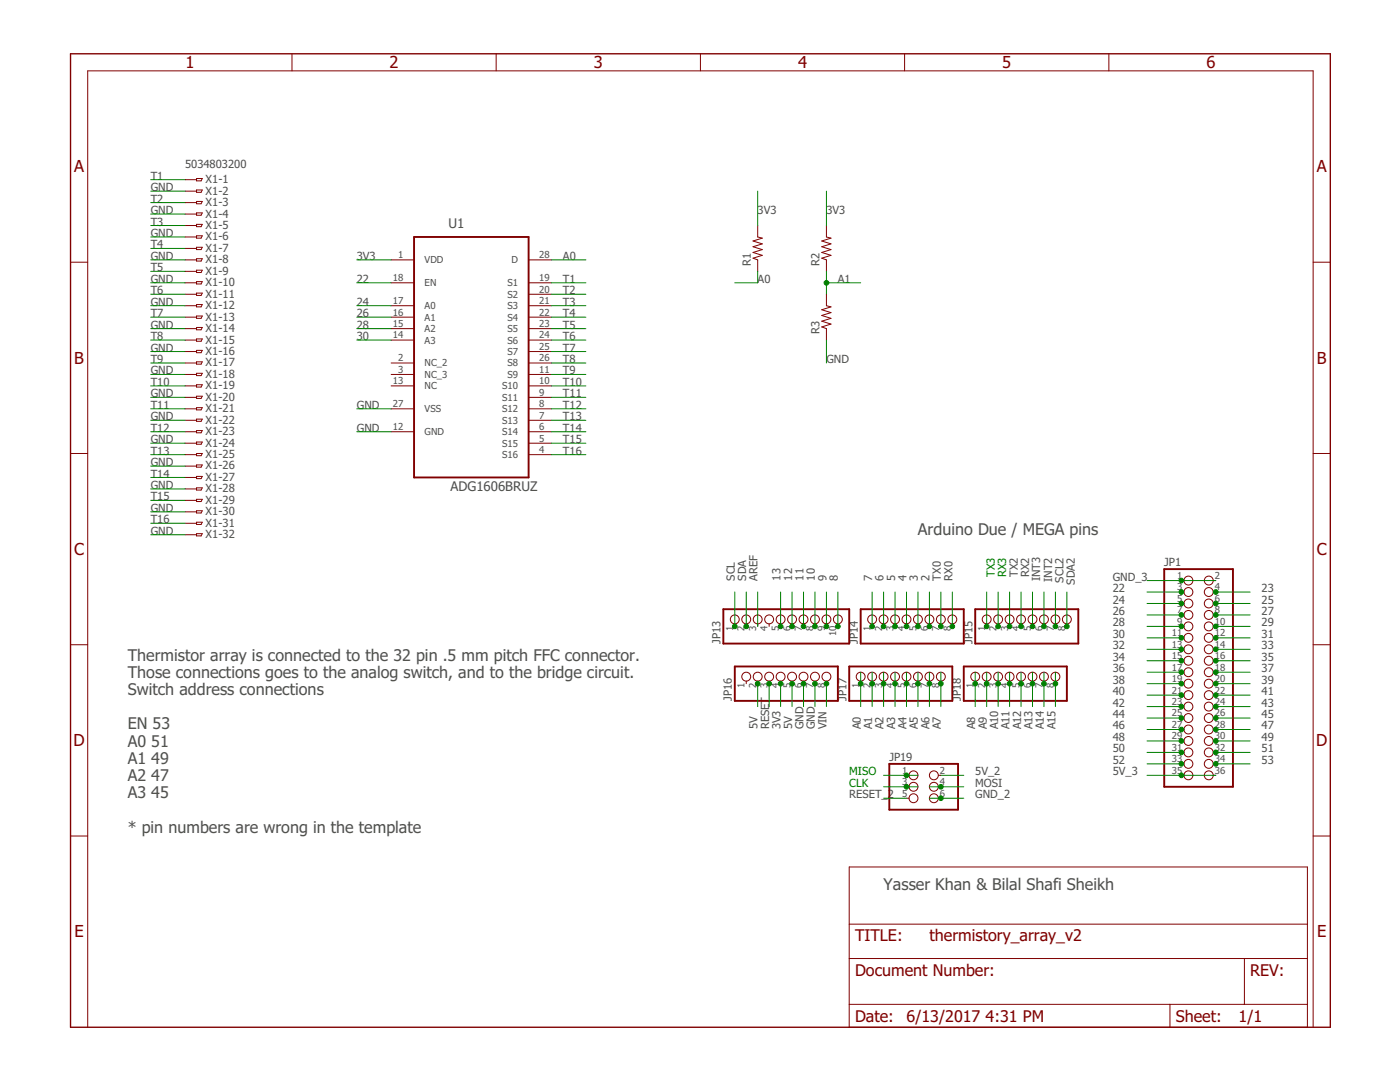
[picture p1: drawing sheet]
<svg xmlns="http://www.w3.org/2000/svg" width="279mm" height="216mm" viewBox="0 0 279 216" stroke-linecap="round" stroke-linejoin="round" font-family="sans-serif">
<path d="M82.6 47.3h22.9v48h-22.9zM232.3 113.6h13.8v43.4h-13.8zM144.4 121.6h25.1v6.8h-25.1zM146.6 133h20.6v6.8h-20.6zM169.5 133h20.6v6.8h-20.6zM171.8 121.6h20.5v6.8h-20.5zM192.3 133h20.6v6.8h-20.6zM194.6 121.6h20.6v6.8h-20.6zM177.5 152.4h13.7v9.2h-13.7z" fill="none" stroke="#800000" stroke-width=".38"/>
<g fill="none" stroke="#800000" stroke-width=".2">
<path d="M58.3 10.7v3.4M99 10.7v3.4M139.8 10.7v3.4M180.5 10.7v3.4M221.3 10.7v3.4M36.9 35.9h2.3M36.9 38.1h2.3M39.2 35.6h1.2l-.3 .5h-.9zM39.2 37.9h1.2l-.3 .5h-.9zM14.1 52.3h3.4M36.9 40.4h2.3M36.9 42.7h2.3"/>
<path d="M36.9 45h2.3M36.9 47.3h2.3M36.9 49.6h2.3M36.9 51.9h2.3M36.9 54.1h2.3M36.9 56.4h2.3M36.9 58.7h2.3M39.2 40.2h1.2l-.3 .5h-.9zM39.2 42.5h1.2l-.3 .4h-.9zM39.2 44.8h1.2l-.3 .4h-.9zM39.2 47.1h1.2l-.3 .4h-.9zM39.2 49.3h1.2l-.3 .5h-.9z"/>
<path d="M39.2 51.6h1.2l-.3 .5h-.9zM39.2 53.9h1.2l-.3 .5h-.9zM39.2 56.2h1.2l-.3 .5h-.9zM39.2 58.5h1.2l-.3 .4h-.9zM78.1 51.9h4.5M78.1 56.4h4.5M105.5 51.9h4.6M105.5 56.4h4.6M105.5 58.7h4.6M151.2 45v2.3l.9 .2-1.8 .6 1.8 .6-1.8 .5 1.8 .6-1.8 .6 1.8 .5-1.8 .6 .9 .4v2.2M164.9 45v2.3l.9 .2-1.8 .6 1.8 .6-1.8 .5 1.8 .6-1.8 .6 1.8 .5-1.8 .6 .9 .4v2.2M164.9 58.7v2.3l.9 .2-1.8 .6 1.8 .6-1.8 .5 1.8 .6-1.8 .6 1.8 .6-1.8 .5 .9 .4v2.3"/>
<path d="M262.1 52.3h3.4M36.9 61h2.3M36.9 63.3h2.3M36.9 65.6h2.3M36.9 67.9h2.3M36.9 70.1h2.3M36.9 72.4h2.3M36.9 74.7h2.3M36.9 77h2.3M36.9 79.3h2.3M39.2 60.8h1.2l-.3 .4h-.9zM39.2 63.1h1.2l-.3 .4h-.9z"/>
<path d="M39.2 65.3h1.2l-.3 .5h-.9zM39.2 67.6h1.2l-.3 .5h-.9zM39.2 69.9h1.2l-.3 .5h-.9zM39.2 72.2h1.2l-.3 .5h-.9zM39.2 74.5h1.2l-.3 .5h-.9zM39.2 76.8h1.2l-.3 .4h-.9zM39.2 79.1h1.2l-.3 .4h-.9zM78.1 61h4.5M78.1 63.3h4.5M78.1 65.6h4.5M78.1 67.9h4.5M78.1 72.4h4.5"/>
<path d="M78.1 74.7h4.5M78.1 77h4.5M105.5 61h4.6M105.5 63.3h4.6M105.5 65.6h4.6M105.5 67.9h4.6M105.5 70.1h4.6M105.5 72.4h4.6M105.5 74.7h4.6M105.5 77h4.6M105.5 79.3h4.6M14.1 90.5h3.4"/>
<path d="M36.9 81.6h2.3M36.9 83.9h2.3M36.9 86.1h2.3M36.9 88.4h2.3M36.9 90.7h2.3M36.9 93h2.3M36.9 95.3h2.3M36.9 97.6h2.3M36.9 99.8h2.3M39.2 90.5h1.2l-.3 .4h-.9zM39.2 81.3h1.2l-.3 .5h-.9zM39.2 83.6h1.2l-.3 .5h-.9z"/>
<path d="M39.2 85.9h1.2l-.3 .5h-.9zM39.2 88.2h1.2l-.3 .4h-.9zM39.2 92.8h1.2l-.3 .4h-.9zM39.2 95.1h1.2l-.3 .4h-.9zM39.2 97.3h1.2l-.3 .5h-.9zM39.2 99.6h1.2l-.3 .5h-.9zM78.1 81.6h4.5M78.1 86.1h4.5M105.5 81.6h4.6M105.5 83.9h4.6M105.5 86.1h4.6M105.5 88.4h4.6"/>
<path d="M105.5 90.7h4.6M262.1 90.5h3.4M36.9 102.1h2.3M36.9 104.4h2.3M36.9 106.7h2.3M39.2 101.9h1.2l-.3 .5h-.9zM39.2 104.2h1.2l-.3 .4h-.9zM39.2 106.5h1.2l-.3 .4h-.9zM235.8 115.8h.5M235.8 118.1h.5M242.1 115.8h.5M242.1 118.1h.5"/>
<path d="M14.1 128.7h3.4M146.6 124.5v.5M148.9 124.5v.5M148.9 135.9v.5M151.2 124.5v.5M151.2 135.9v.5M153.5 124.5v.5M153.5 135.9v.5M155.8 124.5v.5M155.8 135.9v.5M158.1 124.5v.5M158.1 135.9v.5"/>
<path d="M160.4 124.5v.5M160.4 135.9v.5M162.6 124.5v.5M162.6 135.9v.5M164.9 124.5v.5M164.9 135.9v.5M167.2 124.5v.5M171.8 135.9v.5M174.1 124.5v.5M174.1 135.9v.5M176.3 124.5v.5M176.3 135.9v.5"/>
<path d="M178.6 124.5v.5M178.6 135.9v.5M180.9 124.5v.5M180.9 135.9v.5M183.2 124.5v.5M183.2 135.9v.5M185.5 124.5v.5M185.5 135.9v.5M187.8 124.5v.5M187.8 135.9v.5M190.1 124.5v.5M194.6 135.9v.5"/>
<path d="M196.9 124.5v.5M196.9 135.9v.5M199.2 124.5v.5M199.2 135.9v.5M201.5 124.5v.5M201.5 135.9v.5M203.8 124.5v.5M203.8 135.9v.5M206.1 124.5v.5M206.1 135.9v.5M208.3 124.5v.5M208.3 135.9v.5"/>
<path d="M210.6 124.5v.5M210.6 135.9v.5M212.9 124.5v.5M235.8 120.4h.5M235.8 122.7h.5M235.8 125h.5M235.8 127.3h.5M235.8 129.6h.5M235.8 131.8h.5M235.8 134.1h.5M235.8 136.4h.5M235.8 138.7h.5"/>
<path d="M242.1 120.4h.5M242.1 122.7h.5M242.1 125h.5M242.1 127.3h.5M242.1 129.6h.5M242.1 131.8h.5M242.1 134.1h.5M242.1 136.4h.5M242.1 138.7h.5M262.1 128.7h3.4M180.9 154.7h.5M180.9 157h.5"/>
<path d="M180.9 159.3h.5M187.3 154.7h.5M187.3 157h.5M187.3 159.3h.5M235.8 154.7h.5M235.8 141h.5M235.8 143.3h.5M235.8 145.6h.5M235.8 147.8h.5M235.8 150.1h.5M235.8 152.4h.5M242.1 154.7h.5"/>
<path d="M242.1 141h.5M242.1 143.3h.5M242.1 145.6h.5M242.1 147.8h.5M242.1 150.1h.5M242.1 152.4h.5M14.1 166.8h3.4M169.5 173h91.4v32h-91.4zM262.1 166.8h3.4M169.5 191.3h91.4M169.5 184.4h91.4M248.3 191.3v9.1"/>
<path d="M17.5 205v-190.9h244.6v190.9M169.5 200.4h91.4M233.5 200.4v4.6"/>
<circle cx="237.2" cy="118.1" r=".89"/>
<circle cx="237.2" cy="115.8" r=".89"/>
<circle cx="241.2" cy="118.1" r=".89"/>
<circle cx="241.2" cy="115.8" r=".89"/>
<circle cx="146.6" cy="123.6" r=".89"/>
<circle cx="148.9" cy="123.6" r=".89"/>
<circle cx="148.9" cy="135" r=".89"/>
<circle cx="151.2" cy="135" r=".89"/>
<circle cx="151.2" cy="123.6" r=".89"/>
<circle cx="153.5" cy="123.6" r=".89"/>
<circle cx="153.5" cy="135" r=".89"/>
<circle cx="155.8" cy="123.6" r=".89"/>
<circle cx="155.8" cy="135" r=".89"/>
<circle cx="158.1" cy="135" r=".89"/>
<circle cx="158.1" cy="123.6" r=".89"/>
<circle cx="160.4" cy="135" r=".89"/>
<circle cx="160.4" cy="123.6" r=".89"/>
<circle cx="162.6" cy="135" r=".89"/>
<circle cx="162.6" cy="123.6" r=".89"/>
<circle cx="164.9" cy="135" r=".89"/>
<circle cx="164.9" cy="123.6" r=".89"/>
<circle cx="167.2" cy="123.6" r=".89"/>
<circle cx="171.8" cy="135" r=".89"/>
<circle cx="174.1" cy="135" r=".89"/>
<circle cx="174.1" cy="123.6" r=".89"/>
<circle cx="176.3" cy="135" r=".89"/>
<circle cx="176.3" cy="123.6" r=".89"/>
<circle cx="178.6" cy="135" r=".89"/>
<circle cx="178.6" cy="123.6" r=".89"/>
<circle cx="180.9" cy="135" r=".89"/>
<circle cx="180.9" cy="123.6" r=".89"/>
<circle cx="183.2" cy="123.6" r=".89"/>
<circle cx="183.2" cy="135" r=".89"/>
<circle cx="185.5" cy="123.6" r=".89"/>
<circle cx="185.5" cy="135" r=".89"/>
<circle cx="187.8" cy="135" r=".89"/>
<circle cx="187.8" cy="123.6" r=".89"/>
<circle cx="190.1" cy="123.6" r=".89"/>
<circle cx="194.6" cy="135" r=".89"/>
<circle cx="196.9" cy="135" r=".89"/>
<circle cx="196.9" cy="123.6" r=".89"/>
<circle cx="199.2" cy="135" r=".89"/>
<circle cx="199.2" cy="123.6" r=".89"/>
<circle cx="201.5" cy="123.6" r=".89"/>
<circle cx="201.5" cy="135" r=".89"/>
<circle cx="203.8" cy="123.6" r=".89"/>
<circle cx="203.8" cy="135" r=".89"/>
<circle cx="206.1" cy="123.6" r=".89"/>
<circle cx="206.1" cy="135" r=".89"/>
<circle cx="208.3" cy="123.6" r=".89"/>
<circle cx="208.3" cy="135" r=".89"/>
<circle cx="210.6" cy="123.6" r=".89"/>
<circle cx="210.6" cy="135" r=".89"/>
<circle cx="212.9" cy="123.6" r=".89"/>
<circle cx="237.2" cy="134.1" r=".89"/>
<circle cx="237.2" cy="122.7" r=".89"/>
<circle cx="237.2" cy="131.8" r=".89"/>
<circle cx="237.2" cy="136.4" r=".89"/>
<circle cx="237.2" cy="138.7" r=".89"/>
<circle cx="237.2" cy="127.3" r=".89"/>
<circle cx="237.2" cy="129.6" r=".89"/>
<circle cx="237.2" cy="120.4" r=".89"/>
<circle cx="237.2" cy="125" r=".89"/>
<circle cx="241.2" cy="125" r=".89"/>
<circle cx="241.2" cy="120.4" r=".89"/>
<circle cx="241.2" cy="136.4" r=".89"/>
<circle cx="241.2" cy="131.8" r=".89"/>
<circle cx="241.2" cy="134.1" r=".89"/>
<circle cx="241.2" cy="127.3" r=".89"/>
<circle cx="241.2" cy="138.7" r=".89"/>
<circle cx="241.2" cy="122.7" r=".89"/>
<circle cx="241.2" cy="129.6" r=".89"/>
<circle cx="182.3" cy="154.7" r=".89"/>
<circle cx="182.3" cy="159.3" r=".89"/>
<circle cx="182.3" cy="157" r=".89"/>
<circle cx="186.4" cy="157" r=".89"/>
<circle cx="186.4" cy="159.3" r=".89"/>
<circle cx="186.4" cy="154.7" r=".89"/>
<circle cx="237.2" cy="145.6" r=".89"/>
<circle cx="237.2" cy="150.1" r=".89"/>
<circle cx="237.2" cy="147.8" r=".89"/>
<circle cx="237.2" cy="152.4" r=".89"/>
<circle cx="237.2" cy="141" r=".89"/>
<circle cx="237.2" cy="154.7" r=".89"/>
<circle cx="237.2" cy="143.3" r=".89"/>
<circle cx="241.2" cy="150.1" r=".89"/>
<circle cx="241.2" cy="141" r=".89"/>
<circle cx="241.2" cy="147.8" r=".89"/>
<circle cx="241.2" cy="143.3" r=".89"/>
<circle cx="241.2" cy="145.6" r=".89"/>
<circle cx="241.2" cy="152.4" r=".89"/>
<circle cx="241.2" cy="154.7" r=".89"/>
</g>
<path d="M14.1 10.7h251.4v194.3h-251.4z" fill="none" stroke="#800000" stroke-width=".28"/>
<g fill="none" stroke="#008000" stroke-width=".2">
<path d="M30.1 38.1h6.8M30.1 35.9h6.8M151.2 38.1v6.9M164.9 38.1v6.9M30.1 51.9h6.8M30.1 56.4h6.8M30.1 42.7h6.8M30.1 47.3h6.8M30.1 40.4h6.8M30.1 58.7h6.8M30.1 45h6.8M30.1 49.6h6.8"/>
<path d="M30.1 54.1h6.8M71.2 51.9h6.9M71.2 56.4h6.9M110.1 51.9h6.8M110.1 56.4h6.8M110.1 58.7h6.8M151.2 54.1v2.3h-4.6M164.9 54.1v4.6M164.9 56.4h6.9M30.1 61h6.8M30.1 65.6h6.8M30.1 70.1h6.8"/>
<path d="M30.1 74.7h6.8M30.1 79.3h6.8M30.1 63.3h6.8M30.1 67.9h6.8M30.1 72.4h6.8M30.1 77h6.8M71.2 61h6.9M71.2 65.6h6.9M71.2 63.3h6.9M71.2 67.9h6.9M110.1 61h6.8M110.1 65.6h6.8"/>
<path d="M110.1 70.1h6.8M110.1 74.7h6.8M110.1 79.3h6.8M110.1 63.3h6.8M110.1 67.9h6.8M110.1 72.4h6.8M110.1 77h6.8M164.9 67.9v4.5M30.1 83.9h6.8M30.1 88.4h6.8M30.1 93h6.8M30.1 97.6h6.8"/>
<path d="M30.1 81.6h6.8M30.1 86.1h6.8M30.1 90.7h6.8M30.1 95.3h6.8M30.1 99.8h6.8M71.2 81.6h6.9M71.2 86.1h6.9M110.1 83.9h6.8M110.1 88.4h6.8M110.1 81.6h6.8M110.1 86.1h6.8M110.1 90.7h6.8"/>
<path d="M30.1 102.1h6.8M30.1 106.7h6.8M30.1 104.4h6.8M146.6 118.1v6.9M148.9 118.1v6.9M151.2 118.1v6.9M155.8 118.1v6.9M158.1 118.1v6.9M160.4 118.1v6.9M162.6 118.1v6.9M164.9 118.1v6.9M167.2 118.1v6.9"/>
<path d="M174.1 118.1v6.9M176.3 118.1v6.9M178.6 118.1v6.9M180.9 118.1v6.9M183.2 118.1v6.9M185.5 118.1v6.9M187.8 118.1v6.9M190.1 118.1v6.9M196.9 118.1v6.9M199.2 118.1v6.9M201.5 118.1v6.9M203.8 118.1v6.9"/>
<path d="M206.1 118.1v6.9M208.3 118.1v6.9M210.6 118.1v6.9M212.9 118.1v6.9M228.9 118.1h6.9M228.9 115.8h13.7M242.6 118.1h6.9M151.2 136.4v4.6M153.5 136.4v4.6M155.8 136.4v4.6M158.1 136.4v4.6M160.4 136.4v4.6"/>
<path d="M162.6 136.4v4.6M164.9 136.4v4.6M171.8 134.1v6.9M174.1 134.1v6.9M176.3 134.1v6.9M178.6 134.1v6.9M180.9 134.1v6.9M183.2 134.1v6.9M185.5 134.1v6.9M187.8 134.1v6.9M194.6 134.1v6.9M196.9 134.1v6.9"/>
<path d="M199.2 134.1v6.9M201.5 134.1v6.9M203.8 134.1v6.9M206.1 134.1v6.9M208.3 134.1v6.9M210.6 134.1v6.9M228.9 120.4h6.9M228.9 122.7h6.9M228.9 125h6.9M228.9 127.3h6.9M228.9 129.6h6.9M228.9 131.8h6.9"/>
<path d="M228.9 134.1h6.9M228.9 136.4h6.9M228.9 138.7h6.9M242.6 120.4h6.9M242.6 122.7h6.9M242.6 125h6.9M242.6 127.3h6.9M242.6 129.6h6.9M242.6 131.8h6.9M242.6 134.1h6.9M242.6 136.4h6.9M242.6 138.7h6.9"/>
<path d="M176.3 157h6.9M176.3 154.7h6.9M176.3 159.3h4.6M185.5 157h6.8M185.5 159.3h6.8M187.8 154.7h4.5M228.9 154.7h13.7M228.9 141h6.9M228.9 143.3h6.9M228.9 145.6h6.9M228.9 147.8h6.9M228.9 150.1h6.9"/>
<path d="M228.9 152.4h6.9M242.6 141h6.9M242.6 143.3h6.9M242.6 145.6h6.9M242.6 147.8h6.9M242.6 150.1h6.9M242.6 152.4h6.9"/>
</g>
<g fill="#008000" stroke="#008000" stroke-width=".2">
<circle cx="180.9" cy="157" r=".47"/>
<circle cx="180.9" cy="154.7" r=".47"/>
<circle cx="187.8" cy="157" r=".47"/>
<circle cx="199.2" cy="125" r=".47"/>
<circle cx="196.9" cy="125" r=".47"/>
<circle cx="201.5" cy="125" r=".47"/>
<circle cx="203.8" cy="125" r=".47"/>
<circle cx="148.9" cy="125" r=".47"/>
<circle cx="146.6" cy="125" r=".47"/>
<circle cx="206.1" cy="125" r=".47"/>
<circle cx="208.3" cy="125" r=".47"/>
<circle cx="206.1" cy="136.4" r=".47"/>
<circle cx="208.3" cy="136.4" r=".47"/>
<circle cx="210.6" cy="136.4" r=".47"/>
<circle cx="210.6" cy="125" r=".47"/>
<circle cx="212.9" cy="125" r=".47"/>
<circle cx="155.8" cy="125" r=".47"/>
<circle cx="158.1" cy="125" r=".47"/>
<circle cx="160.4" cy="125" r=".47"/>
<circle cx="162.6" cy="125" r=".47"/>
<circle cx="164.9" cy="125" r=".47"/>
<circle cx="167.2" cy="125" r=".47"/>
<circle cx="174.1" cy="125" r=".47"/>
<circle cx="176.3" cy="125" r=".47"/>
<circle cx="178.6" cy="125" r=".47"/>
<circle cx="180.9" cy="125" r=".47"/>
<circle cx="183.2" cy="125" r=".47"/>
<circle cx="185.5" cy="125" r=".47"/>
<circle cx="171.8" cy="136.4" r=".47"/>
<circle cx="174.1" cy="136.4" r=".47"/>
<circle cx="164.9" cy="56.4" r=".47"/>
<circle cx="176.3" cy="136.4" r=".47"/>
<circle cx="178.6" cy="136.4" r=".47"/>
<circle cx="180.9" cy="136.4" r=".47"/>
<circle cx="183.2" cy="136.4" r=".47"/>
<circle cx="185.5" cy="136.4" r=".47"/>
<circle cx="187.8" cy="136.4" r=".47"/>
<circle cx="194.6" cy="136.4" r=".47"/>
<circle cx="196.9" cy="136.4" r=".47"/>
<circle cx="199.2" cy="136.4" r=".47"/>
<circle cx="201.5" cy="136.4" r=".47"/>
<circle cx="203.8" cy="136.4" r=".47"/>
<circle cx="187.8" cy="125" r=".47"/>
<circle cx="190.1" cy="125" r=".47"/>
<circle cx="164.9" cy="136.4" r=".47"/>
<circle cx="160.4" cy="136.4" r=".47"/>
<circle cx="162.6" cy="136.4" r=".47"/>
<circle cx="155.8" cy="136.4" r=".47"/>
<circle cx="153.5" cy="136.4" r=".47"/>
<circle cx="151.2" cy="136.4" r=".47"/>
<circle cx="158.1" cy="136.4" r=".47"/>
<circle cx="235.8" cy="118.1" r=".47"/>
<circle cx="235.8" cy="120.4" r=".47"/>
<circle cx="235.8" cy="122.7" r=".47"/>
<circle cx="235.8" cy="125" r=".47"/>
<circle cx="235.8" cy="127.3" r=".47"/>
<circle cx="235.8" cy="129.6" r=".47"/>
<circle cx="235.8" cy="131.8" r=".47"/>
<circle cx="235.8" cy="134.1" r=".47"/>
<circle cx="235.8" cy="136.4" r=".47"/>
<circle cx="235.8" cy="138.7" r=".47"/>
<circle cx="235.8" cy="141" r=".47"/>
<circle cx="235.8" cy="143.3" r=".47"/>
<circle cx="235.8" cy="145.6" r=".47"/>
<circle cx="235.8" cy="147.8" r=".47"/>
<circle cx="235.8" cy="150.1" r=".47"/>
<circle cx="235.8" cy="152.4" r=".47"/>
<circle cx="242.6" cy="118.1" r=".47"/>
<circle cx="242.6" cy="120.4" r=".47"/>
<circle cx="242.6" cy="122.7" r=".47"/>
<circle cx="242.6" cy="125" r=".47"/>
<circle cx="242.6" cy="127.3" r=".47"/>
<circle cx="242.6" cy="129.6" r=".47"/>
<circle cx="242.6" cy="131.8" r=".47"/>
<circle cx="242.6" cy="134.1" r=".47"/>
<circle cx="242.6" cy="136.4" r=".47"/>
<circle cx="242.6" cy="138.7" r=".47"/>
<circle cx="242.6" cy="141" r=".47"/>
<circle cx="242.6" cy="143.3" r=".47"/>
<circle cx="242.6" cy="145.6" r=".47"/>
<circle cx="242.6" cy="147.8" r=".47"/>
<circle cx="242.6" cy="150.1" r=".47"/>
<circle cx="242.6" cy="152.4" r=".47"/>
<circle cx="235.8" cy="115.8" r=".47"/>
<circle cx="235.8" cy="154.7" r=".47"/>
<circle cx="187.8" cy="159.3" r=".47"/>
</g>
<g font-size="3.3" fill="#800000">
<text x="37" y="13.6">1</text>
<text x="77.8" y="13.6">2</text>
<text x="118.5" y="13.6">3</text>
<text x="159.3" y="13.6">4</text>
<text x="200" y="13.6">5</text>
<text x="240.8" y="13.6">6</text>
<text x="14.8" y="34.4">A</text>
<text x="262.8" y="34.4">A</text>
<text x="14.8" y="72.6">B</text>
<text x="262.8" y="72.6">B</text>
<text x="14.8" y="110.7">C</text>
<text x="262.8" y="110.7">C</text>
<text x="14.7" y="148.9">D</text>
<text x="262.6" y="148.9">D</text>
<text x="14.9" y="187.1">E</text>
<text x="262.8" y="187.1">E</text>
</g>
<g font-size="3.2" fill="#505050">
<text x="183.2" y="106.7">Arduino Due / MEGA pins</text>
<text x="25.5" y="131.8">Thermistor array is connected to the 32 pin .5 mm pitch FFC connector.</text>
<text x="25.5" y="135.3">Those connections goes to the analog switch, and to the bridge circuit.</text>
<text x="25.5" y="138.7">Switch address connections</text>
<text x="25.5" y="145.6">EN 53</text>
<text x="25.5" y="149">A0</text>
<text x="30.2" y="149">51</text>
<text x="25.5" y="152.4">A1</text>
<text x="25.5" y="155.8">A2</text>
<text x="30.2" y="152.4">49</text>
<text x="30.2" y="155.8">47</text>
<text x="25.5" y="159.3">A3</text>
<text x="30.2" y="159.3">45</text>
<text x="25.5" y="166.1">* pin numbers are wrong in the template</text>
<text x="176.3" y="177.6">Yasser Khan &amp; Bilal Shafi Sheikh</text>
</g>
<g font-size="3.2" fill="#800000">
<text x="170.6" y="187.8">TITLE:</text>
<text x="185.5" y="187.8">thermistory_array_v2</text>
<text x="170.6" y="194.7">Document Number:</text>
<text x="249.5" y="194.7">REV:</text>
<text x="170.6" y="203.8">Date:</text>
<text x="180.9" y="203.8">6/13/2017</text>
<text x="196.7" y="203.8">4:31 PM</text>
<text x="234.6" y="203.8">Sheet:</text>
<text x="247.2" y="203.8">1/1</text>
</g>
<g font-size="2.6" fill="#505050">
<text x="89.5" y="45.5">U1</text>
<text x="89.9" y="98">ADG1606BRUZ</text>
</g>
<g font-size="2.2" fill="#505050">
<text x="30.1" y="35.9">T1</text>
<text x="36.9" y="33.6">5034803200</text>
<text x="30.1" y="38.1">GND</text>
<text x="30.1" y="40.4">T2</text>
<text x="41" y="36.5">X1-1</text>
<text x="41" y="38.8">X1-2</text>
<text x="41" y="41.1">X1-3</text>
<text x="30.1" y="42.7">GND</text>
<text x="30.1" y="47.3">GND</text>
<text x="30.1" y="45">T3</text>
<text x="41" y="43.4">X1-4</text>
<text x="41" y="45.7">X1-5</text>
<text x="41" y="48">X1-6</text>
<text x="151.2" y="42.7">3V3</text>
<text x="164.9" y="42.7">3V3</text>
<text x="30.1" y="51.9">GND</text>
<text x="30.1" y="49.6">T4</text>
<text x="41" y="50.3">X1-7</text>
<text x="41" y="52.5">X1-8</text>
<text x="71.2" y="51.9">3V3</text>
<text x="112.4" y="51.9">A0</text>
<text x="149.9" y="53" transform="rotate(-90 149.9 53)">R1</text>
<text x="163.6" y="53" transform="rotate(-90 163.6 53)">R2</text>
<text x="30.1" y="56.4">GND</text>
<text x="30.1" y="54.1">T5</text>
<text x="30.1" y="58.7">T6</text>
<text x="41" y="54.8">X1-9</text>
<text x="41" y="57.1">X1-10</text>
<text x="41" y="59.4">X1-11</text>
<text x="71.2" y="56.4">22</text>
<text x="112.4" y="56.4">T1</text>
<text x="112.4" y="58.7">T2</text>
<text x="151.2" y="56.4">A0</text>
<text x="167.2" y="56.4">A1</text>
<text x="30.1" y="61">GND</text>
<text x="30.1" y="65.6">GND</text>
<text x="30.1" y="63.3">T7</text>
<text x="41" y="61.7">X1-12</text>
<text x="41" y="64">X1-13</text>
<text x="71.2" y="61">24</text>
<text x="71.2" y="63.3">26</text>
<text x="71.2" y="65.6">28</text>
<text x="112.4" y="61">T3</text>
<text x="112.4" y="63.3">T4</text>
<text x="112.4" y="65.6">T5</text>
<text x="30.1" y="70.1">GND</text>
<text x="30.1" y="67.9">T8</text>
<text x="41" y="66.3">X1-14</text>
<text x="41" y="68.5">X1-15</text>
<text x="41" y="70.8">X1-16</text>
<text x="71.2" y="67.9">30</text>
<text x="112.4" y="67.9">T6</text>
<text x="112.4" y="70.1">T7</text>
<text x="163.6" y="66.7" transform="rotate(-90 163.6 66.7)">R3</text>
<text x="30.1" y="74.7">GND</text>
<text x="30.1" y="72.4">T9</text>
<text x="30.1" y="77">T10</text>
<text x="41" y="73.1">X1-17</text>
<text x="41" y="75.4">X1-18</text>
<text x="41" y="77.7">X1-19</text>
<text x="112.4" y="72.4">T8</text>
<text x="112.4" y="74.7">T9</text>
<text x="112.4" y="77">T10</text>
<text x="164.9" y="72.4">GND</text>
<text x="30.1" y="79.3">GND</text>
<text x="30.1" y="83.9">GND</text>
<text x="30.1" y="81.6">T11</text>
<text x="41" y="80">X1-20</text>
<text x="41" y="82.3">X1-21</text>
<text x="71.2" y="81.6">GND</text>
<text x="112.4" y="79.3">T11</text>
<text x="112.4" y="81.6">T12</text>
<text x="112.4" y="83.9">T13</text>
<text x="30.1" y="88.4">GND</text>
<text x="30.1" y="86.1">T12</text>
<text x="41" y="84.5">X1-22</text>
<text x="41" y="86.8">X1-23</text>
<text x="41" y="89.1">X1-24</text>
<text x="71.2" y="86.1">GND</text>
<text x="112.4" y="86.1">T14</text>
<text x="112.4" y="88.4">T15</text>
<text x="30.1" y="93">GND</text>
<text x="30.1" y="90.7">T13</text>
<text x="30.1" y="95.3">T14</text>
<text x="41" y="91.4">X1-25</text>
<text x="41" y="93.7">X1-26</text>
<text x="41" y="96">X1-27</text>
<text x="112.4" y="90.7">T16</text>
<text x="30.1" y="97.6">GND</text>
<text x="30.1" y="99.9">T15</text>
<text x="41" y="98.3">X1-28</text>
<text x="41" y="100.5">X1-29</text>
<text x="30.1" y="102.1">GND</text>
<text x="30.1" y="106.7">GND</text>
<text x="30.1" y="104.4">T16</text>
<text x="41" y="102.8">X1-30</text>
<text x="41" y="105.1">X1-31</text>
<text x="41" y="107.4">X1-32</text>
<text x="232.3" y="113">JP1</text>
<text x="146.6" y="115.9" transform="rotate(-90 146.6 115.9)">SCL</text>
<text x="148.9" y="115.9" transform="rotate(-90 148.9 115.9)">SDA</text>
<text x="151.2" y="115.9" transform="rotate(-90 151.2 115.9)">AREF</text>
<text x="155.8" y="115.9" transform="rotate(-90 155.8 115.9)">13</text>
<text x="158.1" y="115.9" transform="rotate(-90 158.1 115.9)">12</text>
<text x="160.3" y="115.9" transform="rotate(-90 160.3 115.9)">11</text>
<text x="162.6" y="115.9" transform="rotate(-90 162.6 115.9)">10</text>
<text x="164.9" y="115.9" transform="rotate(-90 164.9 115.9)">9</text>
<text x="167.2" y="115.9" transform="rotate(-90 167.2 115.9)">8</text>
<text x="174.1" y="115.9" transform="rotate(-90 174.1 115.9)">7</text>
<text x="176.3" y="115.9" transform="rotate(-90 176.3 115.9)">6</text>
<text x="178.6" y="115.9" transform="rotate(-90 178.6 115.9)">5</text>
<text x="180.9" y="115.9" transform="rotate(-90 180.9 115.9)">4</text>
<text x="183.2" y="115.9" transform="rotate(-90 183.2 115.9)">3</text>
<text x="185.5" y="115.9" transform="rotate(-90 185.5 115.9)">2</text>
<text x="187.8" y="115.9" transform="rotate(-90 187.8 115.9)">TX0</text>
<text x="190.1" y="115.9" transform="rotate(-90 190.1 115.9)">RX0</text>
<text x="203.1" y="115.1" transform="rotate(-90 203.1 115.1)">TX2</text>
<text x="205.4" y="115.2" transform="rotate(-90 205.4 115.2)">RX2</text>
<text x="207.6" y="116" transform="rotate(-90 207.6 116)">INT3</text>
<text x="210" y="116.2" transform="rotate(-90 210 116.2)">INT2</text>
<text x="212.2" y="116.2" transform="rotate(-90 212.2 116.2)">SCL2</text>
<text x="214.5" y="116.6" transform="rotate(-90 214.5 116.6)">SDA2</text>
<text x="222.1" y="118.1">22</text>
<text x="222.1" y="115.9">GND_3</text>
<text x="251.8" y="118.1">23</text>
<text x="222.1" y="120.4">24</text>
<text x="222.1" y="122.7">26</text>
<text x="222.1" y="125">28</text>
<text x="251.8" y="120.4">25</text>
<text x="251.8" y="122.7">27</text>
<text x="251.8" y="125">29</text>
<text x="143.8" y="128.4" transform="rotate(-90 143.8 128.4)">JP13</text>
<text x="171.2" y="128.4" transform="rotate(-90 171.2 128.4)">JP14</text>
<text x="194.1" y="128.4" transform="rotate(-90 194.1 128.4)">JP15</text>
<text x="222.1" y="127.3">30</text>
<text x="222.1" y="129.6">32</text>
<text x="222.1" y="131.8">34</text>
<text x="251.8" y="127.3">31</text>
<text x="251.8" y="129.6">33</text>
<text x="251.8" y="131.8">35</text>
<text x="222.1" y="134.1">36</text>
<text x="222.1" y="136.4">38</text>
<text x="251.8" y="134.1">37</text>
<text x="251.8" y="136.4">39</text>
<text x="146.1" y="139.8" transform="rotate(-90 146.1 139.8)">JP16</text>
<text x="168.9" y="139.8" transform="rotate(-90 168.9 139.8)">JP17</text>
<text x="191.8" y="139.8" transform="rotate(-90 191.8 139.8)">JP18</text>
<text x="222.1" y="138.7">40</text>
<text x="222.1" y="141">42</text>
<text x="222.1" y="143.3">44</text>
<text x="251.8" y="138.7">41</text>
<text x="251.8" y="141">43</text>
<text x="251.8" y="143.3">45</text>
<text x="151.2" y="145.6" transform="rotate(-90 151.2 145.6)">5V</text>
<text x="153.5" y="145.6" transform="rotate(-90 153.5 145.6)">RESET</text>
<text x="155.8" y="145.6" transform="rotate(-90 155.8 145.6)">3V3</text>
<text x="158.1" y="145.6" transform="rotate(-90 158.1 145.6)">5V</text>
<text x="160.3" y="145.6" transform="rotate(-90 160.3 145.6)">GND</text>
<text x="162.6" y="145.6" transform="rotate(-90 162.6 145.6)">GND</text>
<text x="164.9" y="145.6" transform="rotate(-90 164.9 145.6)">VIN</text>
<text x="171.8" y="145.6" transform="rotate(-90 171.8 145.6)">A0</text>
<text x="174.1" y="145.6" transform="rotate(-90 174.1 145.6)">A1</text>
<text x="176.3" y="145.6" transform="rotate(-90 176.3 145.6)">A2</text>
<text x="178.6" y="145.6" transform="rotate(-90 178.6 145.6)">A3</text>
<text x="180.9" y="145.6" transform="rotate(-90 180.9 145.6)">A4</text>
<text x="183.2" y="145.6" transform="rotate(-90 183.2 145.6)">A5</text>
<text x="185.5" y="145.6" transform="rotate(-90 185.5 145.6)">A6</text>
<text x="187.8" y="145.6" transform="rotate(-90 187.8 145.6)">A7</text>
<text x="194.6" y="145.6" transform="rotate(-90 194.6 145.6)">A8</text>
<text x="196.9" y="145.6" transform="rotate(-90 196.9 145.6)">A9</text>
<text x="199.2" y="145.6" transform="rotate(-90 199.2 145.6)">A10</text>
<text x="201.5" y="145.6" transform="rotate(-90 201.5 145.6)">A11</text>
<text x="203.8" y="145.6" transform="rotate(-90 203.8 145.6)">A12</text>
<text x="206.1" y="145.6" transform="rotate(-90 206.1 145.6)">A13</text>
<text x="208.3" y="145.6" transform="rotate(-90 208.3 145.6)">A14</text>
<text x="210.6" y="145.6" transform="rotate(-90 210.6 145.6)">A15</text>
<text x="222.1" y="145.6">46</text>
<text x="222.1" y="147.8">48</text>
<text x="251.8" y="145.6">47</text>
<text x="251.8" y="147.8">49</text>
<text x="177.5" y="151.8">JP19</text>
<text x="194.6" y="154.7">5V_2</text>
<text x="222.1" y="150.1">50</text>
<text x="222.1" y="152.4">52</text>
<text x="222.1" y="154.7">5V_3</text>
<text x="251.8" y="150.1">51</text>
<text x="251.8" y="152.4">53</text>
<text x="169.5" y="159.3">RESET_2</text>
<text x="194.6" y="157">MOSI</text>
<text x="194.6" y="159.3">GND_2</text>
</g>
<g font-size="2.2" fill="#008000">
<text x="198.5" y="115.1" transform="rotate(-90 198.5 115.1)">TX3</text>
<text x="200.8" y="115.2" transform="rotate(-90 200.8 115.2)">RX3</text>
<text x="169.5" y="154.7">MISO</text>
<text x="169.5" y="157">CLK</text>
</g>
<g font-size="1.9" fill="#505050">
<text x="79.5" y="51.5">1</text>
<text x="84.7" y="52.5">VDD</text>
<text x="102.1" y="52.5">D</text>
<text x="107.6" y="51.5">28</text>
<text x="78.4" y="56.1">18</text>
<text x="84.7" y="57.1">EN</text>
<text x="101.3" y="57.1">S1</text>
<text x="101.3" y="59.4">S2</text>
<text x="107.6" y="56.1">19</text>
<text x="107.6" y="58.4">20</text>
<text x="78.4" y="60.7">17</text>
<text x="78.4" y="63">16</text>
<text x="78.4" y="65.3">15</text>
<text x="84.7" y="61.7">A0</text>
<text x="84.7" y="64">A1</text>
<text x="101.3" y="61.7">S3</text>
<text x="101.3" y="64">S4</text>
<text x="107.6" y="60.7">21</text>
<text x="107.6" y="63">22</text>
<text x="107.6" y="65.3">23</text>
<text x="78.4" y="67.5">14</text>
<text x="84.7" y="66.3">A2</text>
<text x="84.7" y="68.5">A3</text>
<text x="101.3" y="66.3">S5</text>
<text x="101.3" y="68.5">S6</text>
<text x="101.3" y="70.8">S7</text>
<text x="107.6" y="67.5">24</text>
<text x="107.6" y="69.8">25</text>
<text x="78.4" y="76.7">13</text>
<text x="79.5" y="72.1">2</text>
<text x="79.5" y="74.4">3</text>
<text x="84.7" y="73.1">NC_2</text>
<text x="84.7" y="75.4">NC_3</text>
<text x="84.7" y="77.7">NC</text>
<text x="100.2" y="77.7">S10</text>
<text x="101.3" y="73.1">S8</text>
<text x="101.3" y="75.4">S9</text>
<text x="107.6" y="72.1">26</text>
<text x="107.6" y="74.4">11</text>
<text x="107.6" y="76.7">10</text>
<text x="78.4" y="81.2">27</text>
<text x="84.7" y="82.3">VSS</text>
<text x="100.2" y="80">S11</text>
<text x="100.2" y="82.3">S12</text>
<text x="107.6" y="79">9</text>
<text x="107.6" y="81.2">8</text>
<text x="107.6" y="83.5">7</text>
<text x="78.4" y="85.8">12</text>
<text x="84.7" y="86.8">GND</text>
<text x="100.2" y="84.5">S13</text>
<text x="100.2" y="86.8">S14</text>
<text x="100.2" y="89.1">S15</text>
<text x="107.6" y="85.8">6</text>
<text x="107.6" y="88.1">5</text>
<text x="100.2" y="91.4">S16</text>
<text x="107.6" y="90.4">4</text>
<text x="234.9" y="115.5">1</text>
<text x="234.9" y="117.8">3</text>
<text x="242.4" y="115.5">2</text>
<text x="242.4" y="117.8">4</text>
<text x="146.3" y="125.9" transform="rotate(-90 146.3 125.9)">1</text>
<text x="148.6" y="125.9" transform="rotate(-90 148.6 125.9)">2</text>
<text x="150.9" y="125.9" transform="rotate(-90 150.9 125.9)">3</text>
<text x="153.2" y="125.9" transform="rotate(-90 153.2 125.9)">4</text>
<text x="155.5" y="125.9" transform="rotate(-90 155.5 125.9)">5</text>
<text x="157.7" y="125.9" transform="rotate(-90 157.7 125.9)">6</text>
<text x="160" y="125.9" transform="rotate(-90 160 125.9)">7</text>
<text x="162.3" y="125.9" transform="rotate(-90 162.3 125.9)">8</text>
<text x="164.6" y="125.9" transform="rotate(-90 164.6 125.9)">9</text>
<text x="173.7" y="125.9" transform="rotate(-90 173.7 125.9)">1</text>
<text x="176" y="125.9" transform="rotate(-90 176 125.9)">2</text>
<text x="178.3" y="125.9" transform="rotate(-90 178.3 125.9)">3</text>
<text x="180.6" y="125.9" transform="rotate(-90 180.6 125.9)">4</text>
<text x="182.9" y="125.9" transform="rotate(-90 182.9 125.9)">5</text>
<text x="185.2" y="125.9" transform="rotate(-90 185.2 125.9)">6</text>
<text x="187.5" y="125.9" transform="rotate(-90 187.5 125.9)">7</text>
<text x="189.7" y="125.9" transform="rotate(-90 189.7 125.9)">8</text>
<text x="196.6" y="125.9" transform="rotate(-90 196.6 125.9)">1</text>
<text x="198.9" y="125.9" transform="rotate(-90 198.9 125.9)">2</text>
<text x="201.2" y="125.9" transform="rotate(-90 201.2 125.9)">3</text>
<text x="203.5" y="125.9" transform="rotate(-90 203.5 125.9)">4</text>
<text x="205.7" y="125.9" transform="rotate(-90 205.7 125.9)">5</text>
<text x="208" y="125.9" transform="rotate(-90 208 125.9)">6</text>
<text x="210.3" y="125.9" transform="rotate(-90 210.3 125.9)">7</text>
<text x="212.6" y="125.9" transform="rotate(-90 212.6 125.9)">8</text>
<text x="234.9" y="120.1">5</text>
<text x="234.9" y="122.4">7</text>
<text x="234.9" y="124.7">9</text>
<text x="242.4" y="120.1">6</text>
<text x="242.4" y="122.4">8</text>
<text x="242.4" y="124.7">10</text>
<text x="166.9" y="126.9" transform="rotate(-90 166.9 126.9)">10</text>
<text x="233.8" y="127">11</text>
<text x="233.8" y="129.2">13</text>
<text x="233.8" y="131.5">15</text>
<text x="242.4" y="127">12</text>
<text x="242.4" y="129.2">14</text>
<text x="242.4" y="131.5">16</text>
<text x="148.6" y="137.3" transform="rotate(-90 148.6 137.3)">1</text>
<text x="150.9" y="137.3" transform="rotate(-90 150.9 137.3)">2</text>
<text x="153.2" y="137.3" transform="rotate(-90 153.2 137.3)">3</text>
<text x="155.5" y="137.3" transform="rotate(-90 155.5 137.3)">4</text>
<text x="157.7" y="137.3" transform="rotate(-90 157.7 137.3)">5</text>
<text x="160" y="137.3" transform="rotate(-90 160 137.3)">6</text>
<text x="162.3" y="137.3" transform="rotate(-90 162.3 137.3)">7</text>
<text x="164.6" y="137.3" transform="rotate(-90 164.6 137.3)">8</text>
<text x="171.5" y="137.3" transform="rotate(-90 171.5 137.3)">1</text>
<text x="173.7" y="137.3" transform="rotate(-90 173.7 137.3)">2</text>
<text x="176" y="137.3" transform="rotate(-90 176 137.3)">3</text>
<text x="178.3" y="137.3" transform="rotate(-90 178.3 137.3)">4</text>
<text x="180.6" y="137.3" transform="rotate(-90 180.6 137.3)">5</text>
<text x="182.9" y="137.3" transform="rotate(-90 182.9 137.3)">6</text>
<text x="185.2" y="137.3" transform="rotate(-90 185.2 137.3)">7</text>
<text x="187.5" y="137.3" transform="rotate(-90 187.5 137.3)">8</text>
<text x="194.3" y="137.3" transform="rotate(-90 194.3 137.3)">1</text>
<text x="196.6" y="137.3" transform="rotate(-90 196.6 137.3)">2</text>
<text x="198.9" y="137.3" transform="rotate(-90 198.9 137.3)">3</text>
<text x="201.2" y="137.3" transform="rotate(-90 201.2 137.3)">4</text>
<text x="203.5" y="137.3" transform="rotate(-90 203.5 137.3)">5</text>
<text x="205.7" y="137.3" transform="rotate(-90 205.7 137.3)">6</text>
<text x="208" y="137.3" transform="rotate(-90 208 137.3)">7</text>
<text x="210.3" y="137.3" transform="rotate(-90 210.3 137.3)">8</text>
<text x="233.8" y="133.8">17</text>
<text x="233.8" y="136.1">19</text>
<text x="242.4" y="133.8">18</text>
<text x="242.4" y="136.1">20</text>
<text x="233.8" y="138.4">21</text>
<text x="233.8" y="140.7">23</text>
<text x="233.8" y="143">25</text>
<text x="242.4" y="138.4">22</text>
<text x="242.4" y="140.7">24</text>
<text x="242.4" y="143">26</text>
<text x="233.8" y="145.2">27</text>
<text x="233.8" y="147.5">29</text>
<text x="233.8" y="149.8">31</text>
<text x="242.4" y="145.2">28</text>
<text x="242.4" y="147.5">30</text>
<text x="242.4" y="149.8">32</text>
<text x="180" y="154.4">1</text>
<text x="187.6" y="154.4">2</text>
<text x="233.8" y="152.1">33</text>
<text x="233.8" y="154.4">35</text>
<text x="242.4" y="152.1">34</text>
<text x="242.4" y="154.4">36</text>
<text x="180" y="156.7">3</text>
<text x="180" y="159">5</text>
<text x="187.6" y="156.7">4</text>
<text x="187.6" y="159">6</text>
</g>
</svg>
